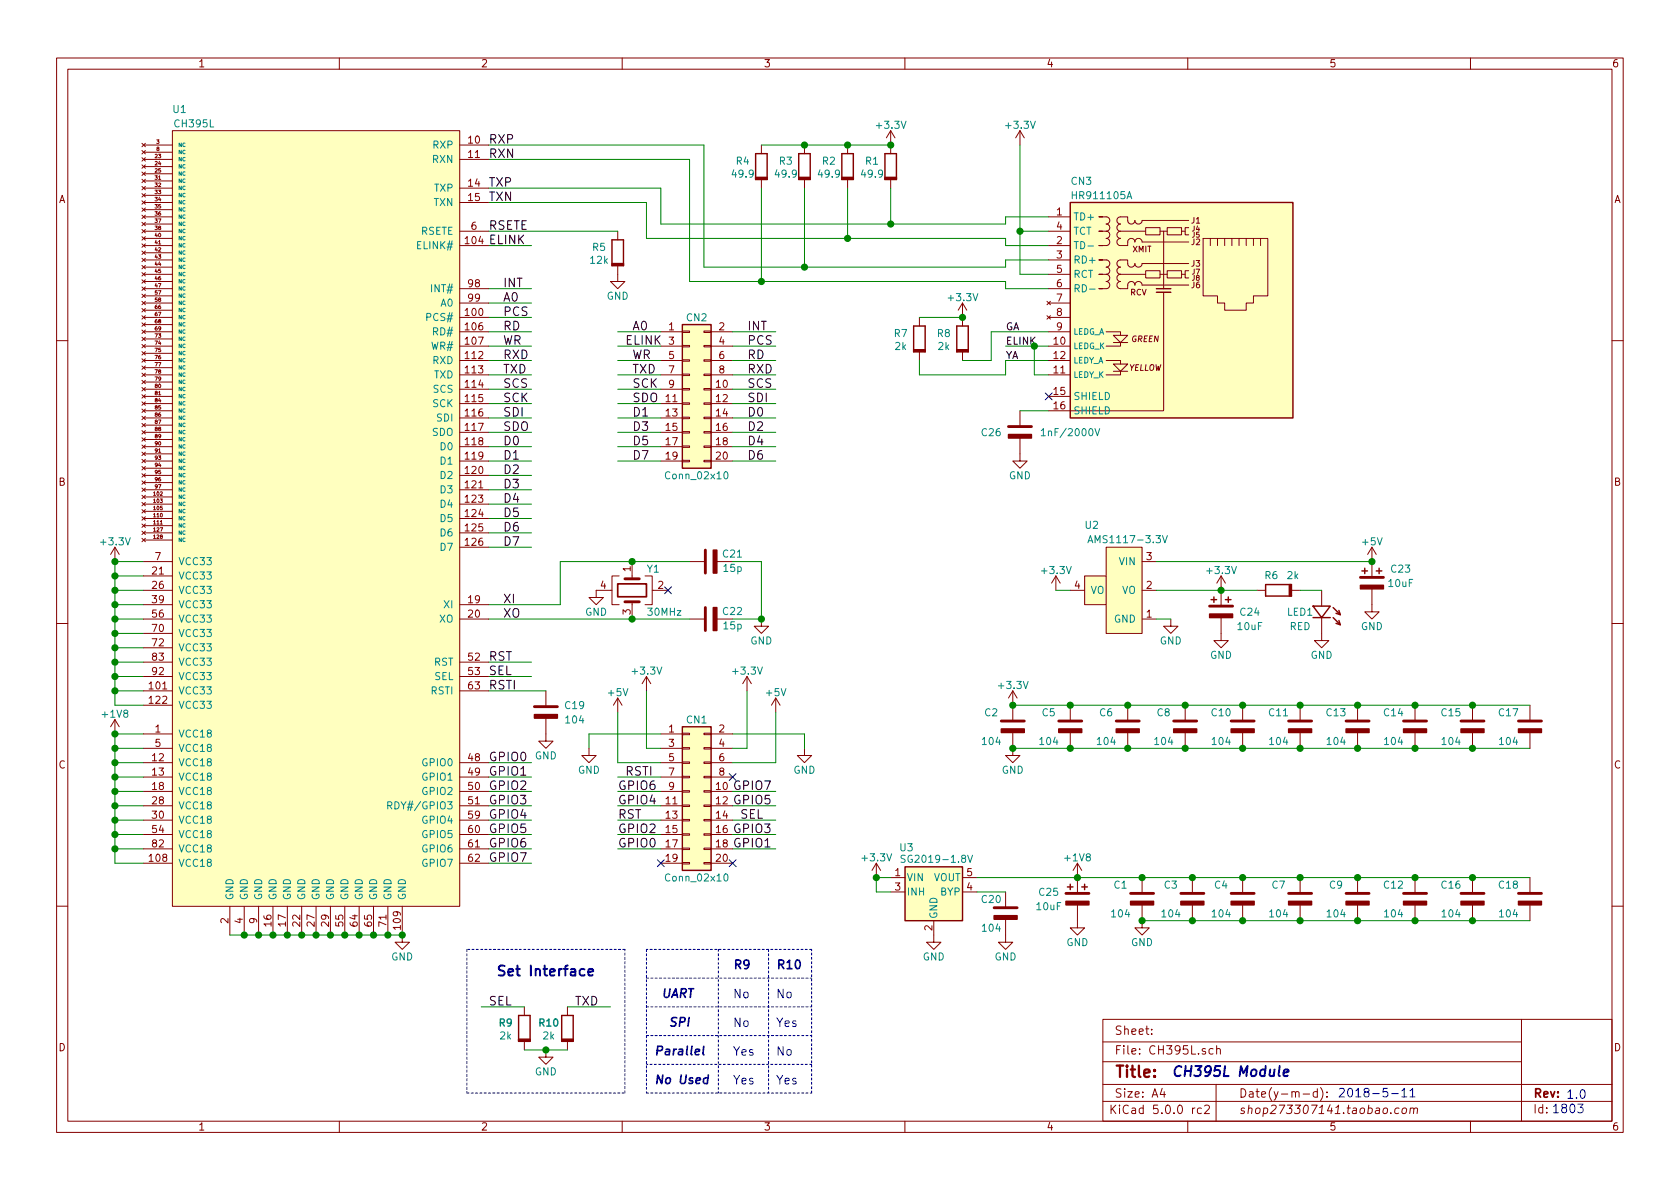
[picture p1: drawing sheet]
<svg xmlns="http://www.w3.org/2000/svg" width="297mm" height="210mm" viewBox="0 0 297 210" stroke-linecap="round" stroke-linejoin="round" font-family="sans-serif">
<g fill="none" stroke="#840000" stroke-width=".18">
<path d="M10 10.3h277v189.9h-277zM12 12.2h273v186.1h-273zM60 10.3v1.9M110 10.3v1.9M160 10.3v1.9M210 10.3v1.9M260 10.3v1.9M25.1 27.9l.6 .6M25.1 29.2l.6 .6M25.1 30.4l.6 .6M25.1 25.3l.6 .7M25.1 31.7l.6 .6"/>
<path d="M25.1 33l.6 .6M25.1 34.2l.6 .6M25.1 35.5l.6 .6M25.1 36.8l.6 .6M25.1 38l.6 .7M25.1 39.3l.6 .6M25.1 26.6l.6 .6M25.4 25.6h5.1M25.4 28.2h5.1M25.4 33.3h5.1M25.4 35.8h5.1M25.4 29.5h5.1"/>
<path d="M25.4 30.7h5.1M25.4 32h5.1M25.4 34.5h5.1M25.4 37.1h5.1M25.4 38.3h5.1M25.4 39.6h5.1M25.4 26.9h5.1M25.7 27.9l-.6 .6M25.7 29.2l-.6 .6M25.7 30.4l-.6 .6M25.7 25.3l-.6 .7M25.7 31.7l-.6 .6"/>
<path d="M25.7 33l-.6 .6M25.7 34.2l-.6 .6M25.7 35.5l-.6 .6M25.7 36.8l-.6 .6M25.7 38l-.6 .7M25.7 39.3l-.6 .6M25.7 26.6l-.6 .6M30.5 23.1h50.8v137.2h-50.8zM81.3 25.6h5.1M81.3 28.2h5.1M81.3 33.3h5.1M81.3 35.8h5.1"/>
<path d="M134.6 25.6v1.6M134.6 31.7v1.6M142.2 25.6v1.6M142.2 31.7v1.6M149.9 25.6v1.6M149.9 31.7v1.6M157.5 23.1v4.1M157.5 31.7v1.6M157.5 23.1l-.8 1.3M157.5 23.1l.7 1.3M180.3 23.1l-.7 1.3M180.3 23.1v2.5"/>
<path d="M180.3 23.1l.8 1.3M185.4 38.3h3.8M194.9 38.3h-.6h1.3a.63 .63 0 0 1 .6 .7 .63 .63 0 0 1-.6 .6 .63 .63 0 0 1 .6 .7 .63 .63 0 0 1-.6 .6M210.2 39h-8.3a.63 .63 0 0 1-.6 .6 .63 .63 0 0 1-.6-.6 .63 .63 0 0 1-.7 .6 .63 .63 0 0 1-.6-.6v-.7h-1.3a.63 .63 0 0 0-.6 .7 .63 .63 0 0 0 .6 .6 .63 .63 0 0 0-.6 .7 .63 .63 0 0 0 .6 .6M25.1 40.6l.6 .6M25.1 41.9l.6 .6M25.1 43.1l.6 .6M25.1 44.4l.6 .6M25.1 45.7l.6 .6M25.1 46.9l.6 .6M25.1 48.2l.6 .6M25.1 49.5l.6 .6"/>
<path d="M25.1 50.7l.6 .7M25.1 52l.6 .6M25.1 53.3l.6 .6M25.1 54.6l.6 .6M25.1 55.8l.6 .6M25.1 57.1l.6 .6M25.1 58.4l.6 .6M25.1 59.6l.6 .6M25.4 58.7h5.1M25.4 40.9h5.1M25.4 56.1h5.1M25.4 43.4h5.1"/>
<path d="M25.4 42.2h5.1M25.4 44.7h5.1M25.4 46h5.1M25.4 47.2h5.1M25.4 48.5h5.1M25.4 49.8h5.1M25.4 51h5.1M25.4 52.3h5.1M25.4 53.6h5.1M25.4 54.9h5.1M25.4 57.4h5.1M25.4 59.9h5.1"/>
<path d="M25.7 40.6l-.6 .6M25.7 41.9l-.6 .6M25.7 43.1l-.6 .6M25.7 44.4l-.6 .6M25.7 45.7l-.6 .6M25.7 46.9l-.6 .6M25.7 48.2l-.6 .6M25.7 49.5l-.6 .6M25.7 50.7l-.6 .7M25.7 52l-.6 .6M25.7 53.3l-.6 .6M25.7 54.6l-.6 .6"/>
<path d="M25.7 55.8l-.6 .6M25.7 57.1l-.6 .6M25.7 58.4l-.6 .6M25.7 59.6l-.6 .6M81.3 58.7h5.1M81.3 40.9h5.1M81.3 56.1h5.1M81.3 43.4h5.1M81.3 51h5.1M81.3 53.6h5.1M109.2 47v2.8h1.3l-1.3 1.2-1.3-1.2h1.3M109.2 40.9v1.5"/>
<path d="M116.8 58.7h3.8M120.6 58.5h1.3v.3h-1.3zM124.5 58.5h1.2v.3h-1.2zM125.7 58.7h3.8M162.6 56.1v1.6M170.2 53.6l-.8 1.3M170.2 53.6v4.1M170.2 53.6l.7 1.3M185.1 53.3l.6 .6M185.1 55.8l.6 .6M185.4 58.7h3.8M185.4 40.9h3.8"/>
<path d="M185.4 56.1h3.8M185.4 43.4h3.8M185.4 46h3.8M185.4 48.5h3.8M185.4 51h3.8M185.4 53.6h3.8M185.7 53.3l-.6 .6M185.7 55.8l-.6 .6M194.9 46h-.6h1.3a.63 .63 0 0 1 .6 .6 .63 .63 0 0 1-.6 .6 .63 .63 0 0 1 .6 .7 .63 .63 0 0 1-.6 .6M194.9 48.5h-.6h1.3M194.9 40.9h-.6h1.3M195.6 48.5a.63 .63 0 0 1 .6 .6 .63 .63 0 0 1-.6 .7 .63 .63 0 0 1 .6 .6 .63 .63 0 0 1-.6 .6h-1.3h.6"/>
<path d="M195.6 40.9a.63 .63 0 0 1 .6 .6 .63 .63 0 0 1-.6 .7 .63 .63 0 0 1 .6 .6 .63 .63 0 0 1-.6 .6h-1.3h.6M195.6 58.7h2.5v.6M196.8 59.3h2.6l-1.3 1.3zM198.1 48.5a.63 .63 0 0 0-.6 .6 .63 .63 0 0 0 .6 .7 .63 .63 0 0 0-.6 .6 .63 .63 0 0 0 .6 .6h1.3v-.6a.63 .63 0 0 1 .6-.6 .63 .63 0 0 1 .7 .6 .63 .63 0 0 1 .6-.6 .63 .63 0 0 1 .6 .6h8.3M198.1 40.9a.63 .63 0 0 0-.6 .6 .63 .63 0 0 0 .6 .7 .63 .63 0 0 0-.6 .6 .63 .63 0 0 0 .6 .6h1.3v-.6a.63 .63 0 0 1 .6-.6 .63 .63 0 0 1 .7 .6 .63 .63 0 0 1 .6-.6 .63 .63 0 0 1 .6 .6h8.3M198.1 48.5h4.5M198.1 40.9h4.5M202.6 47.9h2.5v1.2h-2.5zM202.6 40.3h2.5v1.2h-2.5zM205.1 48.5h1.3M205.1 40.9h1.3M205.7 40.9v10.1"/>
<path d="M205.7 51.7v20.9h-20.3M206.4 47.9h2.5v1.2h-2.5zM206.4 40.3h2.5v1.2h-2.5zM208.9 48.5h.6M208.9 40.9h.6M210.2 46.6h-8.3a.63 .63 0 0 1-.6 .6 .63 .63 0 0 1-.6-.6 .63 .63 0 0 1-.7 .6 .63 .63 0 0 1-.6-.6v-.6h-1.3a.63 .63 0 0 0-.6 .6 .63 .63 0 0 0 .6 .6 .63 .63 0 0 0-.6 .7 .63 .63 0 0 0 .6 .6M210.2 47.9h-.7v1.2h.7M210.2 40.3h-.7v1.2h.7M212.7 42.2h11.5v10.1h-2.6v1.3h-1.3v1.3h-3.8v-1.3h-1.2v-1.3h-2.6zM214 42.2v1.2M215.3 42.2v1.2M216.5 42.2v1.2"/>
<path d="M217.8 42.2v1.2M219.1 42.2v1.2M220.3 42.2v1.2M221.6 42.2v1.2M222.9 42.2v1.2M10 60.2h2M25.1 60.9l.6 .6M25.1 62.2l.6 .6M25.1 63.4l.6 .7M25.1 64.7l.6 .6M25.1 66l.6 .6M25.1 67.3l.6 .6"/>
<path d="M25.1 68.5l.6 .6M25.1 69.8l.6 .6M25.1 71.1l.6 .6M25.1 72.3l.6 .6M25.1 73.6l.6 .6M25.1 74.9l.6 .6M25.1 76.1l.6 .7M25.1 77.4l.6 .6M25.1 78.7l.6 .6M25.1 80l.6 .6M25.4 68.8h5.1M25.4 71.4h5.1"/>
<path d="M25.4 73.9h5.1M25.4 76.4h5.1M25.4 79h5.1M25.4 61.2h5.1M25.4 63.7h5.1M25.4 66.3h5.1M25.4 62.5h5.1M25.4 65h5.1M25.4 67.6h5.1M25.4 70.1h5.1M25.4 72.6h5.1M25.4 75.2h5.1"/>
<path d="M25.4 77.7h5.1M25.7 60.9l-.6 .6M25.7 62.2l-.6 .6M25.7 63.4l-.6 .7M25.7 64.7l-.6 .6M25.7 66l-.6 .6M25.7 67.3l-.6 .6M25.7 68.5l-.6 .6M25.7 69.8l-.6 .6M25.7 71.1l-.6 .6M25.7 72.3l-.6 .6M25.7 73.6l-.6 .6"/>
<path d="M25.7 74.9l-.6 .6M25.7 76.1l-.6 .7M25.7 77.4l-.6 .6M25.7 78.7l-.6 .6M25.7 80l-.6 .6M81.3 68.8h5.1M81.3 71.4h5.1M81.3 73.9h5.1M81.3 76.4h5.1M81.3 79h5.1M81.3 61.2h5.1M81.3 63.7h5.1"/>
<path d="M81.3 66.3h5.1M116.8 68.8h3.8M116.8 71.4h3.8M116.8 73.9h3.8M116.8 76.4h3.8M116.8 79h3.8M116.8 61.2h3.8M116.8 63.7h3.8M116.8 66.3h3.8M120.6 78.9h1.3v.2h-1.3zM120.6 76.3h1.3v.3h-1.3zM120.6 73.8h1.3v.2h-1.3z"/>
<path d="M120.6 71.2h1.3v.3h-1.3zM120.6 68.7h1.3v.3h-1.3zM120.6 66.2h1.3v.2h-1.3zM120.6 63.6h1.3v.3h-1.3zM120.6 61.1h1.3v.2h-1.3zM124.5 78.9h1.2v.2h-1.2zM124.5 76.3h1.2v.3h-1.2zM124.5 73.8h1.2v.2h-1.2zM124.5 71.2h1.2v.3h-1.2zM124.5 68.7h1.2v.3h-1.2zM124.5 66.2h1.2v.2h-1.2zM124.5 63.6h1.2v.3h-1.2z"/>
<path d="M124.5 61.1h1.2v.2h-1.2zM125.7 68.8h3.8M125.7 71.4h3.8M125.7 73.9h3.8M125.7 76.4h3.8M125.7 79h3.8M125.7 61.2h3.8M125.7 63.7h3.8M125.7 66.3h3.8M162.6 62.2v1.5M170.2 62.2v1.5M180.3 77.5v4h1.3l-1.3 1.3-1.2-1.3h1.2"/>
<path d="M180.3 72.6v2.8M185.4 61.2h3.8M185.4 63.7h3.8M185.4 66.3h3.8M185.4 70.1h3.8M195.6 63.7h2.5v.7M196.8 65.7h2.6M196.8 60.6h2.6M196.8 64.4h2.6l-1.3 1.3zM198.1 60.6v.6h-2.5M198.1 65.7v.6h-2.5M285 60.2h2"/>
<path d="M20.3 96.8l-.7 1.2M20.3 96.8v2.5M20.3 96.8l.8 1.2M25.1 87.6l.6 .6M25.1 88.8l.6 .7M25.1 90.1l.6 .6M25.1 91.4l.6 .6M25.1 92.7l.6 .6M25.1 93.9l.6 .6M25.1 95.2l.6 .6M25.1 81.2l.6 .6M25.1 82.5l.6 .6"/>
<path d="M25.1 83.8l.6 .6M25.1 85l.6 .6M25.1 86.3l.6 .6M25.4 81.5h5.1M25.4 99.3h5.1M25.4 87.9h5.1M25.4 89.1h5.1M25.4 90.4h5.1M25.4 91.7h5.1M25.4 93h5.1M25.4 84.1h5.1M25.4 86.6h5.1"/>
<path d="M25.4 94.2h5.1M25.4 95.5h5.1M25.4 80.3h5.1M25.4 82.8h5.1M25.4 85.3h5.1M25.7 87.6l-.6 .6M25.7 88.8l-.6 .7M25.7 90.1l-.6 .6M25.7 91.4l-.6 .6M25.7 92.7l-.6 .6M25.7 93.9l-.6 .6M25.7 95.2l-.6 .6"/>
<path d="M25.7 81.2l-.6 .6M25.7 82.5l-.6 .6M25.7 83.8l-.6 .6M25.7 85l-.6 .6M25.7 86.3l-.6 .6M81.3 81.5h5.1M81.3 89.1h5.1M81.3 91.7h5.1M81.3 84.1h5.1M81.3 86.6h5.1M81.3 94.2h5.1M81.3 96.8h5.1"/>
<path d="M111.8 99.3v3.1M116.8 81.5h3.8M120.6 81.4h1.3v.3h-1.3zM121.9 99.3h2.8M124.5 81.4h1.2v.3h-1.2zM125.7 81.5h3.8M126.7 99.3h2.8M195.6 96.8h6.3v15.2h-6.3zM201.9 99.3h2.6M242.6 96.8v5.3M242.6 96.8l-.8 1.2M242.6 96.8l.7 1.2"/>
<path d="M10 110.3h2M25.4 109.5h5.1M25.4 104.4h5.1M25.4 106.9h5.1M25.4 101.8h5.1M25.4 117.1h5.1M25.4 119.6h5.1M25.4 112h5.1M25.4 114.5h5.1M81.3 109.5h5.1M81.3 106.9h5.1M81.3 117.1h5.1"/>
<path d="M81.3 119.6h5.1M108.2 104.4h-2.8v1.3h1.3l-1.3 1.2-1.3-1.2h1.3M109.5 101.8h-1.3v5.1h1.3M111.8 106.4v3.1M114 101.8h1.3v5.1h-1.3M114.3 119.6l-.8 1.3M114.3 119.6v2.6M114.3 119.6l.8 1.3M115.3 104.4h2.8M121.9 109.5h2.8M126.7 109.5h2.8M132.1 119.6l-.8 1.3"/>
<path d="M132.1 119.6v2.6M132.1 119.6l.7 1.3M134.6 109.5v1.2h1.3l-1.3 1.3-1.3-1.3h1.3M186.7 101.8l-.8 1.3M186.7 101.8v2.6M186.7 101.8l.8 1.3M189.2 104.4h2.6M191.8 101.8h3.8v5.1h-3.8zM201.9 109.5h2.6M201.9 104.4h2.6M207 109.5v1.2h1.3l-1.3 1.3-1.3-1.3h1.3M215.9 109.2v4.1h1.3l-1.3 1.2-1.3-1.2h1.3"/>
<path d="M215.9 101.8l-.8 1.3M215.9 101.8v5.4M215.9 101.8l.8 1.3M222.2 104.4h1.6M228.3 104.4h1.6M233.7 109.2v4.1h1.2l-1.2 1.2-1.3-1.2h1.3M233.7 104.4v2.8M242.6 104.1v4.1h1.2l-1.2 1.3-1.3-1.3h1.3M285 110.3h2M20.3 127.2v2.6M20.3 127.2l-.7 1.3M20.3 127.2l.8 1.3"/>
<path d="M25.4 129.8h5.1M25.4 139.9h5.1M25.4 132.3h5.1M25.4 134.9h5.1M25.4 137.4h5.1M25.4 122.2h5.1M25.4 124.7h5.1M81.3 139.9h5.1M81.3 134.9h5.1M81.3 137.4h5.1M81.3 122.2h5.1M96.5 127v4.1h1.3l-1.3 1.2-1.3-1.2h1.3"/>
<path d="M96.5 122.2v2.8M104.1 132.3v1.3h1.3l-1.3 1.3-1.2-1.3h1.2M109.2 123.4v2.6M109.2 123.4l-.7 1.3M109.2 123.4l.8 1.3M116.8 129.8h3.8M116.8 139.9h3.8M116.8 132.3h3.8M116.8 134.9h3.8M116.8 137.4h3.8M120.6 139.8h1.3v.3h-1.3zM120.6 137.3h1.3v.2h-1.3z"/>
<path d="M120.6 134.7h1.3v.3h-1.3zM120.6 132.2h1.3v.3h-1.3zM120.6 129.7h1.3v.2h-1.3zM124.5 139.8h1.2v.3h-1.2zM124.5 137.3h1.2v.2h-1.2zM124.5 134.7h1.2v.3h-1.2zM124.5 132.2h1.2v.3h-1.2zM124.5 129.7h1.2v.2h-1.2zM125.7 129.8h3.8M125.7 139.9h3.8M125.7 132.3h3.8M125.7 134.9h3.8"/>
<path d="M125.7 137.4h3.8M137.2 123.4l-.8 1.3M137.2 123.4v2.6M137.2 123.4l.7 1.3M142.2 132.3v1.3h1.3l-1.3 1.3-1.2-1.3h1.2M179.1 129.5v4.1h1.2l-1.2 1.3-1.3-1.3h1.3M179.1 122.2v5.3M179.1 122.2l-.8 1.2M179.1 122.2l.7 1.2M189.2 124.7v2.8M189.2 129.5v2.8M199.4 124.7v2.8"/>
<path d="M199.4 129.5v2.8M209.5 124.7v2.8M209.5 129.5v2.8M219.7 124.7v2.8M219.7 129.5v2.8M229.9 124.7v2.8M229.9 129.5v2.8M240 124.7v2.8M240 129.5v2.8M250.2 124.7v2.8M250.2 129.5v2.8M260.3 124.7v2.8"/>
<path d="M260.3 129.5v2.8M270.5 124.7v2.8M270.5 129.5v2.8M25.4 142.5h5.1M25.4 145h5.1M25.4 147.6h5.1M25.4 150.1h5.1M25.4 152.6h5.1M81.3 142.5h5.1M81.3 145h5.1M81.3 147.6h5.1M81.3 150.1h5.1"/>
<path d="M81.3 152.6h5.1M116.8 142.5h3.8M116.8 145h3.8M116.8 147.6h3.8M116.8 150.1h3.8M116.8 152.6h3.8M120.6 152.5h1.3v.3h-1.3zM120.6 150h1.3v.2h-1.3zM120.6 147.4h1.3v.3h-1.3zM120.6 144.9h1.3v.3h-1.3zM120.6 142.4h1.3v.2h-1.3zM124.5 152.5h1.2v.3h-1.2z"/>
<path d="M124.5 150h1.2v.2h-1.2zM124.5 147.4h1.2v.3h-1.2zM124.5 144.9h1.2v.3h-1.2zM124.5 142.4h1.2v.2h-1.2zM125.7 142.5h3.8M125.7 145h3.8M125.7 147.6h3.8M125.7 150.1h3.8M125.7 152.6h3.8M154.9 152.6l-.7 1.3M154.9 152.6v2.6M154.9 152.6l.8 1.3"/>
<path d="M157.5 155.2h2.5M157.5 157.7h2.5M170.2 155.2h2.5M170.2 157.7h2.5M177.8 157.7v2.8M190.5 152.6l-.8 1.3M190.5 152.6v5.4M190.5 152.6l.8 1.3M201.9 155.2v2.8M210.8 155.2v2.8M219.7 155.2v2.8M229.9 155.2v2.8"/>
<path d="M240 155.2v2.8M250.2 155.2v2.8M260.3 155.2v2.8M270.5 155.2v2.8M10 160.2h2M40.6 160.3v5M43.2 160.3v5M45.7 160.3v5M48.3 160.3v5M50.8 160.3v5M53.3 160.3v5M55.9 160.3v5"/>
<path d="M58.4 160.3v5M61 160.3v5M63.5 160.3v5M66 160.3v5M68.6 160.3v5M71.1 160.3v6.3h1.3l-1.3 1.3-1.3-1.3h1.3M92.7 178v1.6M100.3 178v1.6M165.1 162.8v3.8h1.3l-1.3 1.3-1.3-1.3h1.3M177.8 162.6v4h1.3l-1.3 1.3-1.3-1.3h1.3M190.5 160v4.1h1.3l-1.3 1.2-1.3-1.2h1.3M201.9 160v4.1h1.3l-1.3 1.2-1.2-1.2h1.2"/>
<path d="M210.8 160v2.8M219.7 160v2.8M229.9 160v2.8M240 160v2.8M250.2 160v2.8M260.3 160v2.8M270.5 160v2.8M285 160.2h2M60 198.3v1.9M92.7 184.1v1.6M96.5 185.7v1.2h1.3l-1.3 1.3-1.3-1.3h1.3M100.3 184.1v1.6"/>
<path d="M110 198.3v1.9M160 198.3v1.9M195 180.3h90v18h-90zM195 194.8h90M195 191.8h90M195 187.8h74M195 184.2h74M203.6 182.8v.1M203.6 182v.1M205.5 192.5l-.4 1h1M205.8 193v1M210 198.3v1.9"/>
<path d="M211.3 195.9l-.5 .3M212.4 196l-.4-.1-.3 .3 .1 .6h.6M213 195.6l.2-.2h.4l.2 .5-.9 1h.9M214.5 185.5l-.5-.1-.2 .3v.6l.2 .1 .5-.1M215 191.8v6.5M215.1 185.5h.1a.37 .37 0 0 1 .6 .1v.8M215.1 184.9v1.5M230.4 193.5h1.1M232.9 193.1l-.4-.1-.3 .3 .1 .6 .2 .1 .4-.1M232.9 192.5v1.5M233.5 192.3a1.71 1.71 0 0 1 0 2.3M234.6 193.9v.1"/>
<path d="M234.6 193.1v.1M247.4 196l-.4-.1-.4 .3v.6l.2 .1 .5-.1M248 196.1l.2-.2 .4 .2 .1 .1-.1 .6-.3 .1-.4-.1v-.2zM249.4 196.1l.2-.2 .3 .1v.9M249.4 195.9l-.1 1M250 196.1a.36 .36 0 0 1 .3-.2 .36 .36 0 0 1 .3 .2l-.1 .8M260 198.3v1.9M269 180.3v18"/>
</g>
<g fill="#ffffbf" stroke="#ffffbf" stroke-width=".18">
<path d="M120.6 128.5h5.1v25.4h-5.1z"/>
<path d="M120.6 57.4h5.1v25.4h-5.1z"/>
<path d="M160 153.3h10.2v9.5h-10.2z"/>
<path d="M195.6 96.8h6.3v15.2h-6.3z"/>
<path d="M191.8 101.8h3.8v5.1h-3.8z"/>
<path d="M30.5 23.1h50.8v137.2h-50.8z"/>
<path d="M189.2 35.8h39.4v38.1h-39.4z"/>
</g>
<g fill="none" stroke="#840000" stroke-width=".25">
<path d="M133.6 31.7v-4.5h2v4.5M141.2 31.7v-4.5h2.1v4.5M148.8 31.7v-4.5h2.1v4.5M156.5 31.7v-4.5h2v4.5M189.2 35.8h39.4v38.1h-39.4zM108.2 47v-4.6h2v4.6M120.6 57.4h5.1v25.4h-5.1zM204.5 51.7h2.5M204.5 51h2.5M161.5 62.2v-4.5h2.1v4.5M169.2 62.2v-4.5h2v4.5M228.3 103.4h-4.5v2h4.5"/>
<path d="M232.2 107.2h3l-1.5 2zM232.2 109.2h3M235.7 109.2l1.3 1.3M235.7 107.4l1.3 1.3M236.7 109.7l.3 .8-.8-.3M236.7 107.9l.3 .8-.8-.2M120.6 128.5h5.1v25.4h-5.1zM160 153.3h10.2v9.5h-10.2zM91.7 184.1v-4.5h2v4.5M99.3 184.1v-4.5h2v4.5"/>
</g>
<g fill="none" stroke="#008484" stroke-width=".18">
<path d="M192.4 43.5h.9M192.6 51.1h1M184.1 76.1l.4-.3v1.3M184.1 77.1h.7M193.6 75.8l.4 1.3 .4-1.3M128.1 83.5l.2-.1a.69 .69 0 0 1 .4 .6 .69 .69 0 0 1-.4 .7l-.3-.3v-.2zM192.4 96l.4-1.3 .4 1.3M192.5 95.6h.6M205.5 94.7l.5 1.3 .4-1.3M68.6 142.4l.6-.1v-.4l-.6-.1v1.2M68.9 142.4l.4 .6M128.1 154.7l.2-.2a.69 .69 0 0 1 .4 .7 .69 .69 0 0 1-.4 .6l-.3-.2v-.3z"/>
<path d="M160 151.3l-.4-.1-.2 .2v.3l.5 .3 .1 .3-.2 .2-.5-.1M171.1 151.2l.4 1.3 .5-1.3"/>
</g>
<path d="M246 193.4h1.2M247.9 192.9l.4-.4v1.5M247.9 194h.8M249.3 192.9l.5-.4v1.5M249.3 194h.9M279 195.2h.9l-.5 .6 .4 .2v.6l-.2 .2h-.4l-.2-.2" fill="none" stroke="#0000bf" stroke-width=".18"/>
<g fill="#840000" stroke="#840000" stroke-width=".25">
<path d="M199.9 159.4h4.1v.6h-4.1z"/>
<path d="M177 128.9h4.1v.6h-4.1z"/>
<path d="M208.8 159.4h4.1v.6h-4.1z"/>
<path d="M217.7 159.4h4v.6h-4z"/>
<path d="M187.2 128.9h4.1v.6h-4.1z"/>
<path d="M197.4 128.9h4v.6h-4z"/>
<path d="M227.8 159.4h4.1v.6h-4.1z"/>
<path d="M207.5 128.9h4.1v.6h-4.1z"/>
<path d="M238 159.4h4.1v.6h-4.1z"/>
<path d="M217.7 128.9h4v.6h-4z"/>
<path d="M227.8 128.9h4.1v.6h-4.1z"/>
<path d="M248.2 159.4h4v.6h-4z"/>
<path d="M238 128.9h4.1v.6h-4.1z"/>
<path d="M248.2 128.9h4v.6h-4z"/>
<path d="M258.3 128.9h4.1v.6h-4.1z"/>
<path d="M258.3 159.4h4.1v.6h-4.1z"/>
<path d="M268.5 128.9h4v.6h-4z"/>
<path d="M268.5 159.4h4v.6h-4z"/>
<path d="M94.5 126.4h4.1v.6h-4.1z"/>
<path d="M175.8 161.9h4v.7h-4z"/>
<path d="M156.5 31.4h2v.3h-2z"/>
<path d="M148.8 31.4h2.1v.3h-2.1z"/>
<path d="M141.2 31.4h2.1v.3h-2.1z"/>
<path d="M133.6 31.4h2v.3h-2z"/>
<path d="M108.2 46.6h2v.4h-2z"/>
<path d="M228 103.4h.3v2h-.3z"/>
<path d="M161.5 61.8h2.1v.4h-2.1z"/>
<path d="M169.2 61.8h2v.4h-2z"/>
<path d="M126.1 97.3h.6v4h-.6z"/>
<path d="M126.1 107.4h.6v4.1h-.6z"/>
<path d="M91.7 183.8h2v.3h-2z"/>
<path d="M99.3 183.8h2v.3h-2z"/>
<path d="M240.5 103.5h4.1v.6h-4.1z"/>
<path d="M213.9 108.6h4v.6h-4z"/>
<path d="M188.5 159.4h4v.6h-4z"/>
<path d="M178.3 76.8h4.1v.7h-4.1z"/>
</g>
<g fill="none" stroke="#840000" stroke-width=".51">
<path d="M178.3 75.4h4.1M124.7 97.3v4M110.5 102.4h2.5M110.5 106.4h2.5M124.7 107.4v4.1M213.9 107.2h4M240.5 102.1h4.1M94.5 125h4.1M177 127.5h4.1M187.2 127.5h4.1M197.4 127.5h4M207.5 127.5h4.1"/>
<path d="M217.7 127.5h4M227.8 127.5h4.1M238 127.5h4.1M248.2 127.5h4M258.3 127.5h4.1M268.5 127.5h4M188.5 158h4M199.9 158h4.1M208.8 158h4.1M217.7 158h4M227.8 158h4.1M238 158h4.1"/>
<path d="M248.2 158h4M258.3 158h4.1M268.5 158h4M175.8 160.5h4"/>
</g>
<path d="M103.4 171.4a.58 .58 0 0 0-.9 .3l.1 .7a.6 .6 0 0 0 .8 0M104 171.9l.9-.2-.1-.3-.5-.1-.3 .3 .1 .8h.7M226.9 189.7l.9-.2v-.3l-.5-.1-.3 .3v.8h.7" fill="none" stroke="#0000bf" stroke-width=".36"/>
<path d="M109.2 103.2h5.1v2.3h-5.1z" fill="none" stroke="#840000" stroke-width=".3"/>
<g fill="none" stroke="#008400" stroke-width=".18">
<path d="M86.4 28.2h35.5v21.6h55.9v1.2h7.6M86.4 25.6h38.1v21.6h53.3v-1.2h7.6M86.4 33.3h30.4v6.3h61v-1.3h7.6M86.4 35.8h27.9v6.4h63.5v1.2h7.6M134.6 25.6h22.9M134.6 33.3v16.5M142.2 33.3v13.9M149.9 33.3v8.9M157.5 33.3v6.3M180.3 25.6v22.9h5.1M86.4 51h7.6M86.4 53.6h7.6"/>
<path d="M86.4 56.1h7.6M86.4 58.7h7.6M86.4 40.9h22.8M86.4 43.4h7.6M109.2 58.7h7.6M129.5 58.7h7.7M162.6 56.1h7.6M180.3 40.9h5.1M185.4 58.7h-10.1v5h-5.1M86.4 61.2h7.6M86.4 63.7h7.6M86.4 66.3h7.6"/>
<path d="M86.4 68.8h7.6M86.4 71.4h7.6M86.4 73.9h7.6M86.4 76.4h7.6M86.4 79h7.6M109.2 61.2h7.6M109.2 63.7h7.6M109.2 66.3h7.6M109.2 68.8h7.6M109.2 71.4h7.6M109.2 73.9h7.6M109.2 76.4h7.6"/>
<path d="M109.2 79h7.6M129.5 61.2h7.7M129.5 63.7h7.7M129.5 66.3h7.7M129.5 68.8h7.7M129.5 71.4h7.7M129.5 73.9h7.7M129.5 76.4h7.7M129.5 79h7.7M162.6 63.7v2.6h15.2v-2.6h7.6M177.8 61.2h7.6M180.3 72.6h5.1"/>
<path d="M182.9 61.2v5.1h2.5M25.4 99.3h-5.1v25.4h5.1M86.4 81.5h7.6M86.4 84.1h7.6M86.4 86.6h7.6M86.4 89.1h7.6M86.4 91.7h7.6M86.4 94.2h7.6M86.4 96.8h7.6M109.2 81.5h7.6M121.9 99.3h-22.8v7.6h-12.7M129.5 99.3h5.1v10.2h-5.1"/>
<path d="M129.5 81.5h7.7M204.5 99.3h38.1M20.3 106.9h5.1M20.3 109.5h5.1M20.3 101.8h5.1M20.3 104.4h5.1M20.3 112h5.1M20.3 114.5h5.1M20.3 117.1h5.1M20.3 119.6h5.1M86.4 109.5h35.5M86.4 117.1h7.6"/>
<path d="M86.4 119.6h7.6M186.7 104.4h2.5M204.5 109.5h2.5M204.5 104.4h17.7M229.9 104.4h3.8M20.3 122.2h5.1M20.3 139.9h5.1M20.3 137.4h5.1M20.3 134.9h5.1M20.3 132.3h5.1M25.4 129.8h-5.1v22.8h5.1M86.4 122.2h10.1"/>
<path d="M86.4 139.9h7.6M86.4 137.4h7.6M86.4 134.9h7.6M109.2 139.9h7.6M109.2 137.4h7.6M109.2 126v8.9h7.6M114.3 122.2v10.1h2.5M116.8 129.8h-12.7v2.5M129.5 139.9h7.7M129.5 129.8h12.7v2.5M132.1 122.2v10.1h-2.6M137.2 126v8.9h-7.7"/>
<path d="M179.1 124.7h91.4M179.1 132.3h91.4M20.3 150.1h5.1M20.3 147.6h5.1M20.3 145h5.1M20.3 142.5h5.1M86.4 152.6h7.6M86.4 150.1h7.6M86.4 147.6h7.6M86.4 145h7.6M86.4 142.5h7.6M109.2 150.1h7.6"/>
<path d="M109.2 147.6h7.6M109.2 145h7.6M109.2 142.5h7.6M129.5 150.1h7.7M129.5 147.6h7.7M129.5 145h7.7M129.5 142.5h7.7M157.5 155.2h-2.6v2.5h2.6M172.7 155.2h97.8M172.7 157.7h5.1M40.6 165.3h30.5M85.1 178h7.6"/>
<path d="M100.3 178h7.6M201.9 162.8h68.6M92.7 185.7h7.6"/>
</g>
<g fill="#008400" stroke="#008400" stroke-width=".25">
<circle cx="20.3" cy="119.6" r=".51"/>
<circle cx="20.3" cy="122.2" r=".51"/>
<circle cx="20.3" cy="117.1" r=".51"/>
<circle cx="20.3" cy="114.5" r=".51"/>
<circle cx="20.3" cy="112" r=".51"/>
<circle cx="20.3" cy="109.5" r=".51"/>
<circle cx="20.3" cy="106.9" r=".51"/>
<circle cx="20.3" cy="104.4" r=".51"/>
<circle cx="20.3" cy="101.8" r=".51"/>
<circle cx="20.3" cy="150.1" r=".51"/>
<circle cx="20.3" cy="147.6" r=".51"/>
<circle cx="20.3" cy="145" r=".51"/>
<circle cx="20.3" cy="142.5" r=".51"/>
<circle cx="20.3" cy="139.9" r=".51"/>
<circle cx="20.3" cy="137.4" r=".51"/>
<circle cx="20.3" cy="134.9" r=".51"/>
<circle cx="20.3" cy="132.3" r=".51"/>
<circle cx="180.3" cy="40.9" r=".51"/>
<circle cx="157.5" cy="39.6" r=".51"/>
<circle cx="149.9" cy="42.2" r=".51"/>
<circle cx="142.2" cy="47.2" r=".51"/>
<circle cx="134.6" cy="49.8" r=".51"/>
<circle cx="182.9" cy="61.2" r=".51"/>
<circle cx="210.8" cy="155.2" r=".51"/>
<circle cx="219.7" cy="155.2" r=".51"/>
<circle cx="219.7" cy="162.8" r=".51"/>
<circle cx="210.8" cy="162.8" r=".51"/>
<circle cx="229.9" cy="155.2" r=".51"/>
<circle cx="229.9" cy="162.8" r=".51"/>
<circle cx="240" cy="155.2" r=".51"/>
<circle cx="240" cy="162.8" r=".51"/>
<circle cx="250.2" cy="155.2" r=".51"/>
<circle cx="250.2" cy="162.8" r=".51"/>
<circle cx="260.3" cy="155.2" r=".51"/>
<circle cx="260.3" cy="162.8" r=".51"/>
<circle cx="20.3" cy="99.3" r=".51"/>
<circle cx="201.9" cy="162.8" r=".51"/>
<circle cx="71.1" cy="165.3" r=".51"/>
<circle cx="43.2" cy="165.3" r=".51"/>
<circle cx="45.7" cy="165.3" r=".51"/>
<circle cx="48.3" cy="165.3" r=".51"/>
<circle cx="50.8" cy="165.3" r=".51"/>
<circle cx="53.3" cy="165.3" r=".51"/>
<circle cx="55.9" cy="165.3" r=".51"/>
<circle cx="58.4" cy="165.3" r=".51"/>
<circle cx="61" cy="165.3" r=".51"/>
<circle cx="63.5" cy="165.3" r=".51"/>
<circle cx="66" cy="165.3" r=".51"/>
<circle cx="68.6" cy="165.3" r=".51"/>
<circle cx="179.1" cy="124.7" r=".51"/>
<circle cx="189.2" cy="124.7" r=".51"/>
<circle cx="199.4" cy="124.7" r=".51"/>
<circle cx="209.6" cy="124.7" r=".51"/>
<circle cx="219.7" cy="124.7" r=".51"/>
<circle cx="229.9" cy="124.7" r=".51"/>
<circle cx="240" cy="124.7" r=".51"/>
<circle cx="250.2" cy="124.7" r=".51"/>
<circle cx="260.3" cy="124.7" r=".51"/>
<circle cx="179.1" cy="132.3" r=".51"/>
<circle cx="189.2" cy="132.3" r=".51"/>
<circle cx="199.4" cy="132.3" r=".51"/>
<circle cx="209.6" cy="132.3" r=".51"/>
<circle cx="219.7" cy="132.3" r=".51"/>
<circle cx="229.9" cy="132.3" r=".51"/>
<circle cx="240" cy="132.3" r=".51"/>
<circle cx="250.2" cy="132.3" r=".51"/>
<circle cx="260.3" cy="132.3" r=".51"/>
<circle cx="154.9" cy="155.2" r=".51"/>
<circle cx="215.9" cy="104.4" r=".51"/>
<circle cx="242.6" cy="99.3" r=".51"/>
<circle cx="96.5" cy="185.7" r=".51"/>
<circle cx="111.8" cy="99.3" r=".51"/>
<circle cx="111.8" cy="109.5" r=".51"/>
<circle cx="134.6" cy="109.5" r=".51"/>
<circle cx="170.2" cy="56.1" r=".51"/>
<circle cx="201.9" cy="155.2" r=".51"/>
<circle cx="190.5" cy="155.2" r=".51"/>
<circle cx="20.3" cy="129.8" r=".51"/>
<circle cx="142.2" cy="25.6" r=".51"/>
<circle cx="149.9" cy="25.6" r=".51"/>
<circle cx="157.5" cy="25.6" r=".51"/>
</g>
<g fill="none" stroke="#0000bf" stroke-width=".18" stroke-dasharray=".4 .4">
<path d="M82.5 167.9v25.4M110.5 167.9h-28M114.3 167.9v25.4M114.3 173h29.2M114.3 178h29.2M127 167.9v25.4M135.9 167.9v25.4M143.5 167.9h-29.2M82.5 193.3h28M110.5 193.3v-25.4M114.3 193.3h29.2M114.3 183.1h29.2"/>
<path d="M143.5 193.3v-25.4M143.5 188.2h-29.2"/>
</g>
<path d="M184.8 69.5l1.2 1.2M186 69.5l-1.2 1.2M117.5 103.8l1.2 1.2M118.7 103.8l-1.2 1.2M128.9 136.8l1.2 1.2M130.1 136.8l-1.2 1.2M116.2 152l1.2 1.3M117.4 152l-1.2 1.3M128.9 152l1.2 1.3M130.1 152l-1.2 1.3" fill="none" stroke="#000084" stroke-width=".18"/>
<path d="M124.4 185l-.1 1.3 .2 .2M125.2 190.7l-.5-.1-.3 .3v.4l.1 .2h.6M125.2 190.1l-.2 1.5" fill="none" stroke="#0000bf" stroke-width=".3"/>
<text font-size="2.8" fill="#840000" x="197" y="190.5">Title:</text>
<g font-size="2.5" fill="#0000bf">
<text x="87.6" y="172.6">Set Interface</text>
<text x="207" y="190.4">CH395L Module</text>
</g>
<g font-size="2.1">
<text x="86.4" y="25.4">RXP</text>
<text x="86.4" y="27.9">RXN</text>
<text x="86.4" y="33">TXP</text>
<text x="86.4" y="35.6">TXN</text>
<text x="86.4" y="40.6">RSETE</text>
<text x="86.4" y="43.2">ELINK</text>
<text x="88.9" y="53.3">A0</text>
<text x="88.9" y="50.8">INT</text>
<text x="88.9" y="55.9">PCS</text>
<text x="88.9" y="58.4">RD</text>
<text x="111.8" y="58.4">A0</text>
<text x="132.1" y="58.4">INT</text>
<text x="88.9" y="61">WR</text>
<text x="88.9" y="63.5">RXD</text>
<text x="110.5" y="61">ELINK</text>
<text x="111.8" y="63.5">WR</text>
<text x="132.1" y="61">PCS</text>
<text x="132.1" y="63.5">RD</text>
<text x="88.9" y="66">TXD</text>
<text x="88.9" y="68.6">SCS</text>
<text x="88.9" y="71.1">SCK</text>
<text x="111.8" y="66">TXD</text>
<text x="111.8" y="68.6">SCK</text>
<text x="111.8" y="71.1">SDO</text>
<text x="132.1" y="66">RXD</text>
<text x="132.1" y="68.6">SCS</text>
<text x="132.1" y="71.1">SDI</text>
<text x="88.9" y="73.7">SDI</text>
<text x="88.9" y="76.2">SDO</text>
<text x="111.8" y="73.7">D1</text>
<text x="111.8" y="76.2">D3</text>
<text x="132.1" y="73.7">D0</text>
<text x="132.1" y="76.2">D2</text>
<text x="88.9" y="78.7">D0</text>
<text x="88.9" y="81.3">D1</text>
<text x="88.9" y="83.8">D2</text>
<text x="111.8" y="78.7">D5</text>
<text x="111.8" y="81.3">D7</text>
<text x="132.1" y="78.7">D4</text>
<text x="132.1" y="81.3">D6</text>
<text x="88.9" y="86.4">D3</text>
<text x="88.9" y="88.9">D4</text>
<text x="88.9" y="91.4">D5</text>
<text x="88.9" y="94">D6</text>
<text x="88.9" y="96.5">D7</text>
<text x="88.9" y="106.7">XI</text>
<text x="88.9" y="109.2">XO</text>
<text x="86.4" y="119.4">SEL</text>
<text x="86.4" y="116.8">RST</text>
<text x="86.4" y="121.9">RSTI</text>
<text x="86.4" y="134.6">GPIO0</text>
<text x="86.4" y="137.2">GPIO1</text>
<text x="110.5" y="137.2">RSTI</text>
<text x="86.4" y="139.7">GPIO2</text>
<text x="86.4" y="142.2">GPIO3</text>
<text x="109.2" y="142.2">GPIO4</text>
<text x="109.2" y="139.7">GPIO6</text>
<text x="129.5" y="142.2">GPIO5</text>
<text x="129.5" y="139.7">GPIO7</text>
<text x="86.4" y="144.8">GPIO4</text>
<text x="86.4" y="147.3">GPIO5</text>
<text x="86.4" y="149.9">GPIO6</text>
<text x="109.2" y="149.9">GPIO0</text>
<text x="109.2" y="147.3">GPIO2</text>
<text x="109.2" y="144.8">RST</text>
<text x="129.5" y="149.9">GPIO1</text>
<text x="129.5" y="147.3">GPIO3</text>
<text x="130.8" y="144.8">SEL</text>
<text x="86.4" y="152.4">GPIO7</text>
<text x="86.4" y="177.8">SEL</text>
<text x="101.6" y="177.8">TXD</text>
</g>
<g font-size="2.1" fill="#0000bf">
<text x="129.5" y="171.4">R9</text>
<text x="137.2" y="171.4">R10</text>
<text x="116.8" y="176.4">UART</text>
<text x="129.5" y="176.5">No</text>
<text x="137.2" y="176.5">No</text>
<text x="118.1" y="181.5">SPI</text>
<text x="129.5" y="181.6">No</text>
<text x="137.2" y="181.6">Yes</text>
<text x="115.6" y="186.6">Parallel</text>
<text x="115.6" y="191.7">No Used</text>
<text x="129.5" y="186.7">Yes</text>
<text x="129.5" y="191.8">Yes</text>
<text x="137.2" y="186.7">No</text>
<text x="137.2" y="191.8">Yes</text>
<text x="236.5" y="194.1">2018-5-11</text>
<text x="271" y="194.1">Rev: 1.0</text>
<text x="271" y="196.9">Id: 1803</text>
</g>
<g font-size="2.1" fill="#840000">
<text x="197" y="183">Sheet:</text>
<text x="197" y="186.5">File: CH395L.sch</text>
<text x="196" y="197">KiCad 5.0.0 rc2</text>
<text x="197" y="194.1">Size: A4</text>
<text x="219" y="194.1">Date(y-m-d):</text>
<text x="219" y="197">shop273307141.taobao.com</text>
</g>
<g font-size="1.8" fill="#840000">
<text x="35" y="11.9">1</text>
<text x="85" y="11.9">2</text>
<text x="135" y="11.9">3</text>
<text x="185" y="11.9">4</text>
<text x="235" y="11.9">5</text>
<text x="285" y="11.9">6</text>
<text x="82.9" y="25.4">10</text>
<text x="82.9" y="27.9">11</text>
<text x="10.4" y="35.9">A</text>
<text x="82.9" y="33">14</text>
<text x="82.9" y="35.6">15</text>
<text x="285.4" y="35.9">A</text>
<text x="83.3" y="40.6">6</text>
<text x="186.8" y="38.1">1</text>
<text x="186.8" y="40.6">4</text>
<text x="82.3" y="43.2">104</text>
<text x="186.8" y="43.2">2</text>
<text x="186.8" y="45.7">3</text>
<text x="82.9" y="50.8">98</text>
<text x="82.9" y="53.3">99</text>
<text x="186.8" y="48.3">5</text>
<text x="186.8" y="50.8">6</text>
<text x="186.8" y="53.3">7</text>
<text x="82.3" y="55.9">100</text>
<text x="82.3" y="58.4">106</text>
<text x="118.3" y="58.4">1</text>
<text x="127.2" y="58.4">2</text>
<text x="186.8" y="55.9">8</text>
<text x="186.8" y="58.4">9</text>
<text x="82.3" y="61">107</text>
<text x="82.3" y="63.5">112</text>
<text x="118.3" y="61">3</text>
<text x="118.3" y="63.5">5</text>
<text x="127.2" y="61">4</text>
<text x="127.2" y="63.5">6</text>
<text x="186.4" y="61">10</text>
<text x="186.4" y="63.5">12</text>
<text x="82.3" y="66">113</text>
<text x="82.3" y="68.6">114</text>
<text x="82.3" y="71.1">115</text>
<text x="117.8" y="71.1">11</text>
<text x="118.3" y="66">7</text>
<text x="118.3" y="68.6">9</text>
<text x="126.7" y="68.6">10</text>
<text x="126.7" y="71.1">12</text>
<text x="127.2" y="66">8</text>
<text x="186.4" y="66">11</text>
<text x="186.4" y="69.8">15</text>
<text x="82.3" y="73.7">116</text>
<text x="82.3" y="76.2">117</text>
<text x="117.8" y="73.7">13</text>
<text x="117.8" y="76.2">15</text>
<text x="126.7" y="73.7">14</text>
<text x="126.7" y="76.2">16</text>
<text x="186.4" y="72.4">16</text>
<text x="82.3" y="78.7">118</text>
<text x="82.3" y="81.3">119</text>
<text x="82.3" y="83.8">120</text>
<text x="117.8" y="78.7">17</text>
<text x="117.8" y="81.3">19</text>
<text x="126.7" y="78.7">18</text>
<text x="126.7" y="81.3">20</text>
<text x="10.4" y="85.9">B</text>
<text x="82.3" y="86.4">121</text>
<text x="82.3" y="88.9">123</text>
<text x="285.4" y="85.9">B</text>
<text x="82.3" y="91.4">124</text>
<text x="82.3" y="94">125</text>
<text x="27" y="101.6">21</text>
<text x="27.5" y="99.1">7</text>
<text x="82.3" y="96.5">126</text>
<text x="111.5" y="101.1" transform="rotate(-90 111.5 101.1)">1</text>
<text x="202.7" y="99.1">3</text>
<text x="240.8" y="101.5">+</text>
<text x="243.3" y="101.5">+</text>
<text x="27" y="104.1">26</text>
<text x="27" y="106.7">39</text>
<text x="82.9" y="106.7">19</text>
<text x="106.2" y="104.1">4</text>
<text x="116.4" y="104.1">2</text>
<text x="190" y="104.1">4</text>
<text x="202.7" y="104.1">2</text>
<text x="214.1" y="106.6">+</text>
<text x="216.7" y="106.6">+</text>
<text x="27" y="109.2">56</text>
<text x="27" y="111.8">70</text>
<text x="82.9" y="109.2">20</text>
<text x="111.5" y="108.7" transform="rotate(-90 111.5 108.7)">3</text>
<text x="202.7" y="109.2">1</text>
<text x="27" y="114.3">72</text>
<text x="27" y="116.8">83</text>
<text x="27" y="119.4">92</text>
<text x="82.9" y="116.8">52</text>
<text x="82.9" y="119.4">53</text>
<text x="26.5" y="121.9">101</text>
<text x="26.5" y="124.5">122</text>
<text x="82.9" y="121.9">63</text>
<text x="27.5" y="129.5">1</text>
<text x="118.3" y="129.5">1</text>
<text x="127.2" y="129.5">2</text>
<text x="10.4" y="135.9">C</text>
<text x="27" y="134.6">12</text>
<text x="27" y="137.2">13</text>
<text x="27.5" y="132.1">5</text>
<text x="82.9" y="134.6">48</text>
<text x="82.9" y="137.2">49</text>
<text x="118.3" y="132.1">3</text>
<text x="118.3" y="134.6">5</text>
<text x="118.3" y="137.2">7</text>
<text x="127.2" y="132.1">4</text>
<text x="127.2" y="134.6">6</text>
<text x="127.2" y="137.2">8</text>
<text x="285.4" y="135.9">C</text>
<text x="27" y="139.7">18</text>
<text x="27" y="142.2">28</text>
<text x="82.9" y="139.7">50</text>
<text x="82.9" y="142.2">51</text>
<text x="117.8" y="142.2">11</text>
<text x="118.3" y="139.7">9</text>
<text x="126.7" y="139.7">10</text>
<text x="126.7" y="142.2">12</text>
<text x="27" y="144.8">30</text>
<text x="27" y="147.3">54</text>
<text x="27" y="149.9">82</text>
<text x="82.9" y="144.8">59</text>
<text x="82.9" y="147.3">60</text>
<text x="82.9" y="149.9">61</text>
<text x="117.8" y="144.8">13</text>
<text x="117.8" y="147.3">15</text>
<text x="117.8" y="149.9">17</text>
<text x="126.7" y="144.8">14</text>
<text x="126.7" y="147.3">16</text>
<text x="126.7" y="149.9">18</text>
<text x="26.5" y="152.4">108</text>
<text x="82.9" y="152.4">62</text>
<text x="117.8" y="152.4">19</text>
<text x="126.7" y="152.4">20</text>
<text x="158.3" y="154.9">1</text>
<text x="171" y="154.9">5</text>
<text x="158.3" y="157.5">3</text>
<text x="171" y="157.5">4</text>
<text x="188.7" y="157.4">+</text>
<text x="191.3" y="157.4">+</text>
<text x="40.4" y="163.3" transform="rotate(-90 40.4 163.3)">2</text>
<text x="42.9" y="163.3" transform="rotate(-90 42.9 163.3)">4</text>
<text x="45.5" y="163.3" transform="rotate(-90 45.5 163.3)">9</text>
<text x="48" y="163.8" transform="rotate(-90 48 163.8)">16</text>
<text x="50.5" y="163.8" transform="rotate(-90 50.5 163.8)">17</text>
<text x="53.1" y="163.8" transform="rotate(-90 53.1 163.8)">22</text>
<text x="55.6" y="163.8" transform="rotate(-90 55.6 163.8)">27</text>
<text x="58.2" y="163.8" transform="rotate(-90 58.2 163.8)">29</text>
<text x="60.7" y="163.8" transform="rotate(-90 60.7 163.8)">55</text>
<text x="63.2" y="163.8" transform="rotate(-90 63.2 163.8)">64</text>
<text x="65.8" y="163.8" transform="rotate(-90 65.8 163.8)">65</text>
<text x="68.3" y="163.8" transform="rotate(-90 68.3 163.8)">71</text>
<text x="70.9" y="164.3" transform="rotate(-90 70.9 164.3)">109</text>
<text x="164.8" y="164.6" transform="rotate(-90 164.8 164.6)">2</text>
<text x="10.4" y="185.9">D</text>
<text x="285.4" y="185.9">D</text>
<text x="35" y="199.9">1</text>
<text x="85" y="199.9">2</text>
<text x="135" y="199.9">3</text>
<text x="185" y="199.9">4</text>
<text x="235" y="199.9">5</text>
<text x="285" y="199.9">6</text>
</g>
<g font-size="1.8" fill="#008484">
<text x="30.6" y="20">U1</text>
<text x="31" y="22.5">CH395L</text>
<text x="155.1" y="22.8">+3.3V</text>
<text x="178" y="22.8">+3.3V</text>
<text x="76.5" y="28.8">RXN</text>
<text x="76.6" y="26.3">RXP</text>
<text x="130.2" y="29.1">R4</text>
<text x="137.8" y="29.1">R3</text>
<text x="145.4" y="29.1">R2</text>
<text x="153.1" y="29.1">R1</text>
<text x="76.8" y="33.9">TXP</text>
<text x="129.6" y="31.4">49.9</text>
<text x="137.2" y="31.4">49.9</text>
<text x="144.8" y="31.4">49.9</text>
<text x="152.5" y="31.4">49.9</text>
<text x="189.5" y="32.7">CN3</text>
<text x="189.9" y="35.2">HR911105A</text>
<text x="74.4" y="41.5">RSETE</text>
<text x="76.7" y="36.4">TXN</text>
<text x="189.7" y="39">TD+</text>
<text x="189.7" y="41.5">TCT</text>
<text x="74" y="44.1">ELINK#</text>
<text x="104.4" y="46.7">12k</text>
<text x="104.8" y="44.4">R5</text>
<text x="189.7" y="44.1">TD-</text>
<text x="189.7" y="46.6">RD+</text>
<text x="76.4" y="51.7">INT#</text>
<text x="107.3" y="53">GND</text>
<text x="167.8" y="53.3">+3.3V</text>
<text x="189.7" y="49.1">RCT</text>
<text x="189.7" y="51.7">RD-</text>
<text x="75.6" y="56.8">PCS#</text>
<text x="76.7" y="59.3">RD#</text>
<text x="78" y="54.2">A0</text>
<text x="121.4" y="56.8">CN2</text>
<text x="158.1" y="59.6">R7</text>
<text x="165.8" y="59.6">R8</text>
<text x="76.3" y="61.8">WR#</text>
<text x="76.5" y="64.4">RXD</text>
<text x="158.3" y="61.9">2k</text>
<text x="165.9" y="61.9">2k</text>
<text x="76.6" y="69.5">SCS</text>
<text x="76.7" y="66.9">TXD</text>
<text x="189.7" y="70.7">SHIELD</text>
<text x="76.4" y="77.1">SDO</text>
<text x="76.5" y="72">SCK</text>
<text x="77.3" y="74.5">SDI</text>
<text x="173.6" y="77.1">C26</text>
<text x="184.9" y="77.1">1nF/2000V</text>
<text x="189.7" y="73.3">SHIELD</text>
<text x="78" y="79.6">D0</text>
<text x="78" y="82.2">D1</text>
<text x="78" y="84.7">D2</text>
<text x="78" y="87.2">D3</text>
<text x="78" y="89.8">D4</text>
<text x="118" y="84.8">Conn_02x10</text>
<text x="178.4" y="84.8">GND</text>
<text x="78" y="92.3">D5</text>
<text x="78" y="94.9">D6</text>
<text x="191.9" y="93.5">U2</text>
<text x="18" y="96.4">+3.3V</text>
<text x="31.5" y="99.9">VCC33</text>
<text x="78" y="97.4">D7</text>
<text x="114.5" y="101.3">Y1</text>
<text x="127.9" y="98.6">C21</text>
<text x="128" y="101.1">15p</text>
<text x="184.4" y="101.5">+3.3V</text>
<text x="193.3" y="96.1">AMS1117-3.3V</text>
<text x="198" y="99.9">VIN</text>
<text x="213.6" y="101.5">+3.3V</text>
<text x="241" y="96.4">+5V</text>
<text x="246" y="101.3">C23</text>
<text x="31.5" y="102.5">VCC33</text>
<text x="31.5" y="105">VCC33</text>
<text x="31.5" y="107.6">VCC33</text>
<text x="78.6" y="107.6">XI</text>
<text x="192.8" y="105">VO</text>
<text x="198.3" y="105">VO</text>
<text x="223.7" y="102.4">R6</text>
<text x="227.6" y="102.4">2k</text>
<text x="245.6" y="103.8">10uF</text>
<text x="31.5" y="110.1">VCC33</text>
<text x="31.5" y="112.6">VCC33</text>
<text x="77.7" y="110.1">XO</text>
<text x="103.5" y="108.9">GND</text>
<text x="114.7" y="108.9">30MHz</text>
<text x="127.9" y="108.8">C22</text>
<text x="128" y="111.3">15p</text>
<text x="132.7" y="114">GND</text>
<text x="197" y="110.1">GND</text>
<text x="205.1" y="114">GND</text>
<text x="218.9" y="111.4">10uF</text>
<text x="219.4" y="108.9">C24</text>
<text x="227.6" y="108.9">LED1</text>
<text x="228" y="111.4">RED</text>
<text x="240.6" y="111.4">GND</text>
<text x="31.5" y="115.2">VCC33</text>
<text x="31.5" y="117.7">VCC33</text>
<text x="76.7" y="117.7">RST</text>
<text x="112" y="119.3">+3.3V</text>
<text x="129.7" y="119.3">+3.3V</text>
<text x="213.9" y="116.5">GND</text>
<text x="231.7" y="116.5">GND</text>
<text x="31.5" y="122.8">VCC33</text>
<text x="31.5" y="125.3">VCC33</text>
<text x="31.5" y="120.3">VCC33</text>
<text x="76.2" y="122.8">RSTI</text>
<text x="76.8" y="120.3">SEL</text>
<text x="100" y="125.4">C19</text>
<text x="107.6" y="123.1">+5V</text>
<text x="135.6" y="123.1">+5V</text>
<text x="176.7" y="121.8">+3.3V</text>
<text x="18.2" y="126.9">+1V8</text>
<text x="31.5" y="130.4">VCC18</text>
<text x="100.1" y="127.9">104</text>
<text x="121.4" y="127.9">CN1</text>
<text x="173.8" y="131.7">104</text>
<text x="174.1" y="126.7">C2</text>
<text x="183.9" y="131.7">104</text>
<text x="184.3" y="126.7">C5</text>
<text x="194.1" y="131.7">104</text>
<text x="194.5" y="126.7">C6</text>
<text x="204.3" y="131.7">104</text>
<text x="204.6" y="126.7">C8</text>
<text x="214.3" y="126.7">C10</text>
<text x="214.4" y="131.7">104</text>
<text x="224.4" y="126.7">C11</text>
<text x="224.6" y="131.7">104</text>
<text x="234.6" y="126.7">C13</text>
<text x="234.7" y="131.7">104</text>
<text x="244.8" y="126.7">C14</text>
<text x="244.9" y="131.7">104</text>
<text x="254.9" y="126.7">C15</text>
<text x="255.1" y="131.7">104</text>
<text x="265.1" y="126.7">C17</text>
<text x="265.2" y="131.7">104</text>
<text x="31.5" y="135.5">VCC18</text>
<text x="31.5" y="133">VCC18</text>
<text x="74.9" y="135.5">GPIO0</text>
<text x="94.6" y="134.3">GND</text>
<text x="102.2" y="136.8">GND</text>
<text x="140.3" y="136.8">GND</text>
<text x="177.1" y="136.8">GND</text>
<text x="31.5" y="138">VCC18</text>
<text x="31.5" y="140.6">VCC18</text>
<text x="31.5" y="143.1">VCC18</text>
<text x="69.6" y="143.1">RDY#/GPIO3</text>
<text x="74.9" y="138">GPIO1</text>
<text x="74.9" y="140.6">GPIO2</text>
<text x="31.5" y="145.7">VCC18</text>
<text x="31.5" y="148.2">VCC18</text>
<text x="74.9" y="145.7">GPIO4</text>
<text x="74.9" y="148.2">GPIO5</text>
<text x="31.5" y="153.3">VCC18</text>
<text x="31.5" y="150.7">VCC18</text>
<text x="74.9" y="150.7">GPIO6</text>
<text x="74.9" y="153.3">GPIO7</text>
<text x="118" y="155.9">Conn_02x10</text>
<text x="152.6" y="152.3">+3.3V</text>
<text x="159.2" y="150.5">U3</text>
<text x="160.2" y="152.6">SG2019-1.8V</text>
<text x="160.3" y="155.8">VIN</text>
<text x="165" y="155.8">VOUT</text>
<text x="188.4" y="152.3">+1V8</text>
<text x="41.3" y="159.3" transform="rotate(-90 41.3 159.3)">GND</text>
<text x="43.8" y="159.3" transform="rotate(-90 43.8 159.3)">GND</text>
<text x="46.4" y="159.3" transform="rotate(-90 46.4 159.3)">GND</text>
<text x="48.9" y="159.3" transform="rotate(-90 48.9 159.3)">GND</text>
<text x="51.4" y="159.3" transform="rotate(-90 51.4 159.3)">GND</text>
<text x="54" y="159.3" transform="rotate(-90 54 159.3)">GND</text>
<text x="56.5" y="159.3" transform="rotate(-90 56.5 159.3)">GND</text>
<text x="59.1" y="159.3" transform="rotate(-90 59.1 159.3)">GND</text>
<text x="61.6" y="159.3" transform="rotate(-90 61.6 159.3)">GND</text>
<text x="64.1" y="159.3" transform="rotate(-90 64.1 159.3)">GND</text>
<text x="66.7" y="159.3" transform="rotate(-90 66.7 159.3)">GND</text>
<text x="69.2" y="159.3" transform="rotate(-90 69.2 159.3)">GND</text>
<text x="71.8" y="159.3" transform="rotate(-90 71.8 159.3)">GND</text>
<text x="160.3" y="158.4">INH</text>
<text x="166.3" y="158.4">BYP</text>
<text x="173.6" y="159.7">C20</text>
<text x="183.4" y="161">10uF</text>
<text x="183.8" y="158.4">C25</text>
<text x="197" y="157.1">C1</text>
<text x="205.9" y="157.1">C3</text>
<text x="214.8" y="157.1">C4</text>
<text x="224.9" y="157.1">C7</text>
<text x="235.1" y="157.1">C9</text>
<text x="244.8" y="157.1">C12</text>
<text x="254.9" y="157.1">C16</text>
<text x="265.1" y="157.1">C18</text>
<text x="165.7" y="162.6" transform="rotate(-90 165.7 162.6)">GND</text>
<text x="173.8" y="164.8">104</text>
<text x="188.5" y="167.3">GND</text>
<text x="196.6" y="162.2">104</text>
<text x="200" y="167.3">GND</text>
<text x="205.5" y="162.2">104</text>
<text x="214.4" y="162.2">104</text>
<text x="224.6" y="162.2">104</text>
<text x="234.7" y="162.2">104</text>
<text x="244.9" y="162.2">104</text>
<text x="255.1" y="162.2">104</text>
<text x="265.2" y="162.2">104</text>
<text x="69.2" y="169.8">GND</text>
<text x="163.1" y="169.8">GND</text>
<text x="175.8" y="169.8">GND</text>
<text x="88.3" y="181.5">R9</text>
<text x="88.4" y="183.8">2k</text>
<text x="95.4" y="181.5">R10</text>
<text x="96.1" y="183.8">2k</text>
<text x="94.6" y="190.2">GND</text>
</g>
<g font-size="1.8">
<text x="177.8" y="58.4">GA</text>
<text x="177.8" y="63.5">YA</text>
<text x="177.8" y="61">ELINK</text>
</g>
<g font-size="1.4" fill="#840000">
<text x="210.7" y="39.5">J1</text>
<text x="200.3" y="44.6">XMIT</text>
<text x="210.7" y="43.3">J2</text>
<text x="210.7" y="47.1">J3</text>
<text x="199.8" y="52.2">RCV</text>
<text x="210.7" y="50.9">J6</text>
<text x="199.5" y="65.6">YELLOW</text>
<text x="200.1" y="60.5">GREEN</text>
</g>
<g font-size="1.4" fill="#008484">
<text x="189.7" y="59.2">LEDG_A</text>
<text x="189.7" y="61.7">LEDG_K</text>
<text x="189.7" y="64.3">LEDY_A</text>
<text x="189.7" y="66.8">LEDY_K</text>
</g>
<g font-size="1.2" fill="#840000">
<text x="210.8" y="40.9">J4</text>
<text x="210.8" y="42">J5</text>
<text x="210.8" y="48.5">J7</text>
<text x="210.8" y="49.6">J8</text>
</g>
<g font-size=".9" fill="#840000">
<text x="27.5" y="28">23</text>
<text x="27.5" y="29.2">24</text>
<text x="27.7" y="25.4">3</text>
<text x="27.7" y="26.7">8</text>
<text x="27.5" y="30.5">25</text>
<text x="27.5" y="31.8">31</text>
<text x="27.5" y="33">32</text>
<text x="27.5" y="34.3">33</text>
<text x="27.5" y="35.6">34</text>
<text x="27.5" y="40.7">38</text>
<text x="27.5" y="36.8">35</text>
<text x="27.5" y="38.1">36</text>
<text x="27.5" y="39.4">37</text>
<text x="27.5" y="41.9">40</text>
<text x="27.5" y="43.2">41</text>
<text x="27.5" y="44.5">42</text>
<text x="27.5" y="45.7">43</text>
<text x="27.5" y="47">44</text>
<text x="27.5" y="48.3">45</text>
<text x="27.5" y="49.5">46</text>
<text x="27.5" y="50.8">47</text>
<text x="27.5" y="52.1">57</text>
<text x="27.5" y="53.4">58</text>
<text x="27.5" y="54.6">66</text>
<text x="27.5" y="55.9">67</text>
<text x="27.5" y="57.2">68</text>
<text x="27.5" y="58.4">69</text>
<text x="27.5" y="59.7">73</text>
<text x="27.5" y="61">74</text>
<text x="27.5" y="62.2">75</text>
<text x="27.5" y="63.5">76</text>
<text x="27.5" y="64.8">77</text>
<text x="27.5" y="66.1">78</text>
<text x="27.5" y="67.3">79</text>
<text x="27.5" y="68.6">80</text>
<text x="27.5" y="69.9">81</text>
<text x="27.5" y="71.1">84</text>
<text x="27.5" y="72.4">85</text>
<text x="27.5" y="73.7">86</text>
<text x="27.5" y="74.9">87</text>
<text x="27.5" y="76.2">88</text>
<text x="27.5" y="77.5">89</text>
<text x="27.5" y="78.8">90</text>
<text x="27.5" y="80">91</text>
<text x="27.5" y="81.3">93</text>
<text x="27.5" y="82.6">94</text>
<text x="27.5" y="83.8">95</text>
<text x="27.2" y="87.6">102</text>
<text x="27.2" y="88.9">103</text>
<text x="27.5" y="85.1">96</text>
<text x="27.5" y="86.4">97</text>
<text x="27.2" y="90.2">105</text>
<text x="27.2" y="91.5">110</text>
<text x="27.2" y="92.7">111</text>
<text x="27.2" y="94">127</text>
<text x="27.2" y="95.3">128</text>
</g>
<g font-size=".9" fill="#008484">
<text x="31.5" y="28.5">NC</text>
<text x="31.5" y="29.8">NC</text>
<text x="31.5" y="26">NC</text>
<text x="31.5" y="27.2">NC</text>
<text x="31.5" y="31">NC</text>
<text x="31.5" y="32.3">NC</text>
<text x="31.5" y="33.6">NC</text>
<text x="31.5" y="34.8">NC</text>
<text x="31.5" y="41.2">NC</text>
<text x="31.5" y="36.1">NC</text>
<text x="31.5" y="37.4">NC</text>
<text x="31.5" y="38.7">NC</text>
<text x="31.5" y="39.9">NC</text>
<text x="31.5" y="42.5">NC</text>
<text x="31.5" y="43.7">NC</text>
<text x="31.5" y="45">NC</text>
<text x="31.5" y="46.3">NC</text>
<text x="31.5" y="47.5">NC</text>
<text x="31.5" y="48.8">NC</text>
<text x="31.5" y="50.1">NC</text>
<text x="31.5" y="51.4">NC</text>
<text x="31.5" y="52.6">NC</text>
<text x="31.5" y="53.9">NC</text>
<text x="31.5" y="55.2">NC</text>
<text x="31.5" y="56.4">NC</text>
<text x="31.5" y="57.7">NC</text>
<text x="31.5" y="59">NC</text>
<text x="31.5" y="60.2">NC</text>
<text x="31.5" y="61.5">NC</text>
<text x="31.5" y="62.8">NC</text>
<text x="31.5" y="64.1">NC</text>
<text x="31.5" y="65.3">NC</text>
<text x="31.5" y="66.6">NC</text>
<text x="31.5" y="67.9">NC</text>
<text x="31.5" y="69.1">NC</text>
<text x="31.5" y="70.4">NC</text>
<text x="31.5" y="71.7">NC</text>
<text x="31.5" y="72.9">NC</text>
<text x="31.5" y="74.2">NC</text>
<text x="31.5" y="75.5">NC</text>
<text x="31.5" y="76.8">NC</text>
<text x="31.5" y="78">NC</text>
<text x="31.5" y="79.3">NC</text>
<text x="31.5" y="80.6">NC</text>
<text x="31.5" y="81.8">NC</text>
<text x="31.5" y="83.1">NC</text>
<text x="31.5" y="88.2">NC</text>
<text x="31.5" y="89.5">NC</text>
<text x="31.5" y="84.4">NC</text>
<text x="31.5" y="85.6">NC</text>
<text x="31.5" y="86.9">NC</text>
<text x="31.5" y="90.7">NC</text>
<text x="31.5" y="92">NC</text>
<text x="31.5" y="93.3">NC</text>
<text x="31.5" y="94.5">NC</text>
<text x="31.5" y="95.8">NC</text>
</g>
</svg>
